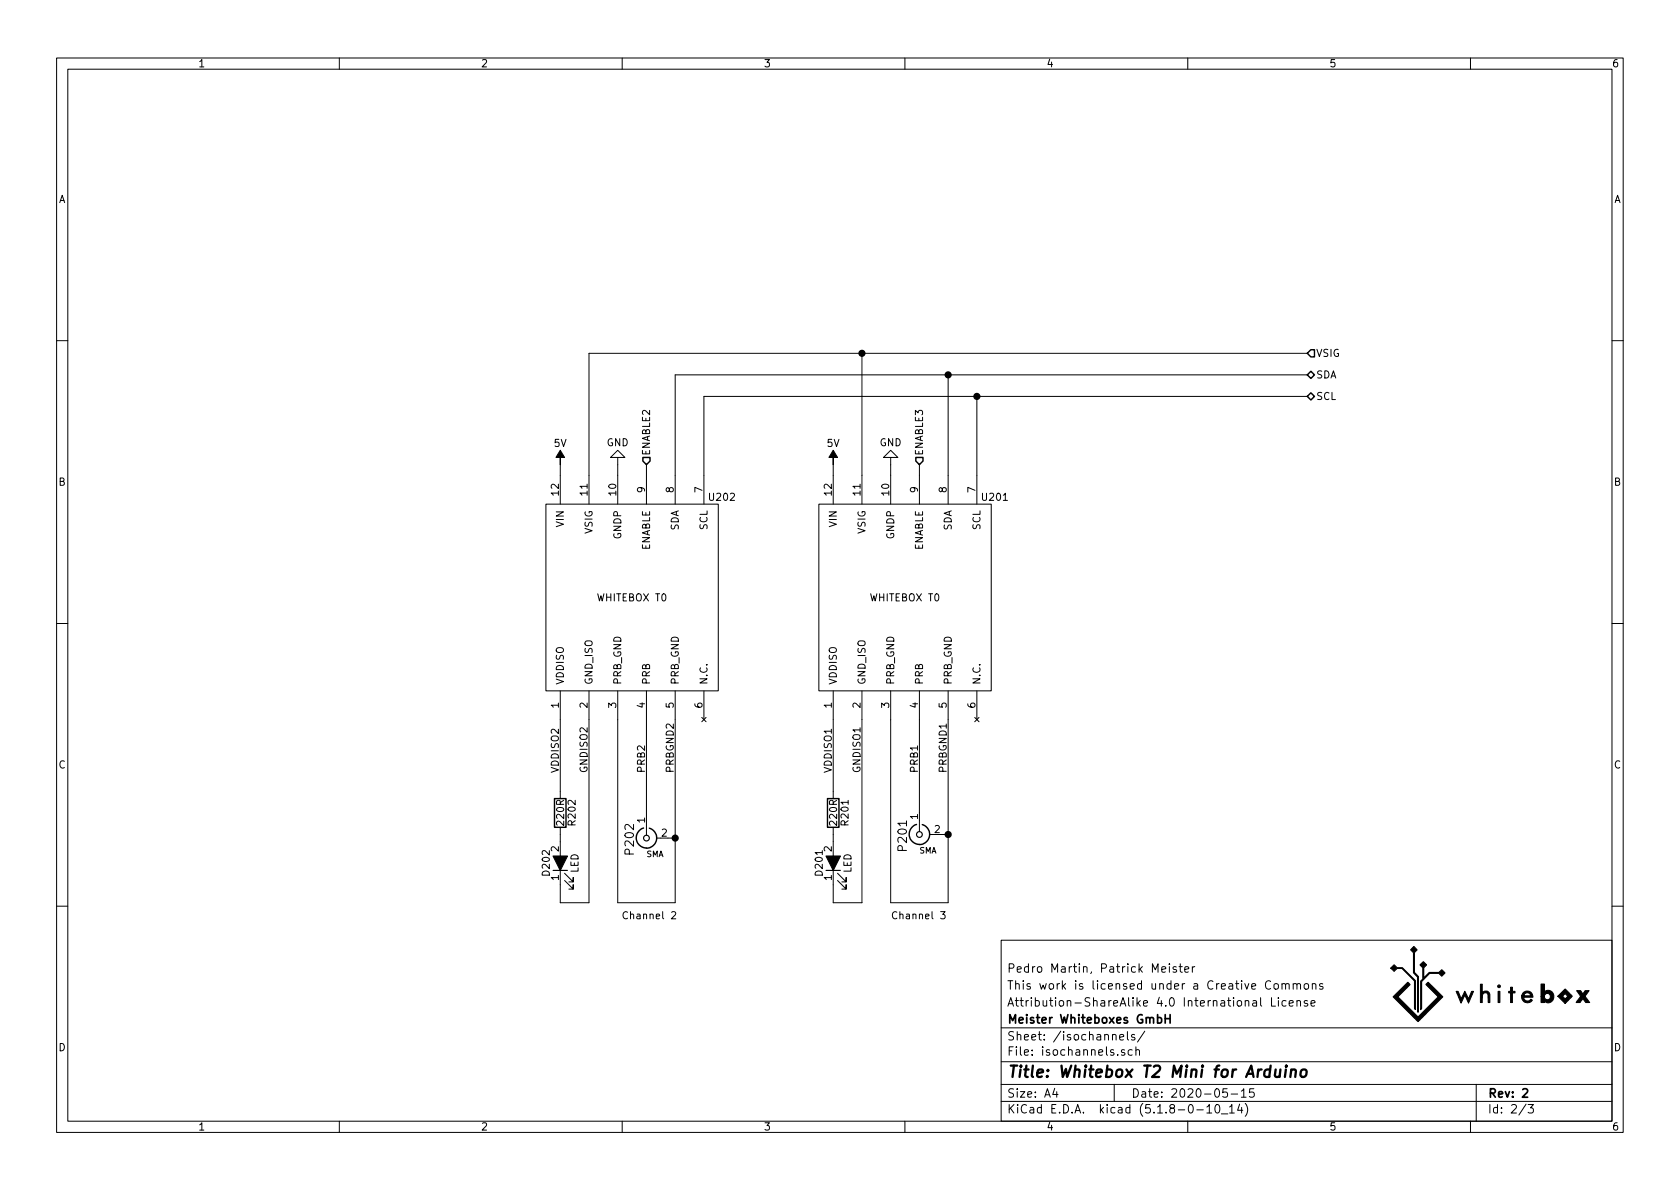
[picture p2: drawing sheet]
<svg xmlns="http://www.w3.org/2000/svg" width="297mm" height="210mm" viewBox="0 0 297 210" stroke-linecap="round" stroke-linejoin="round" font-family="sans-serif">
<g fill="none" stroke="#000" stroke-width=".18">
<path d="M10 10.3h277v189.9h-277zM12 12.2h273v186.1h-273zM60 10.3v1.9M110 10.3v1.9M160 10.3v1.9M210 10.3v1.9M260 10.3v1.9M10 60.2h2M152.4 62.5v26.6M167.6 66.3v22.8M172.7 70.1v19M231.1 62.5h-127v26.6"/>
<path d="M231.1 66.3h-111.7v22.8M231.1 70.1h-106.6v19M285 60.2h2M96.5 89.1h30.5v33.1h-30.5zM99.1 82.2v6.9M109.2 80.9h1.3l-1.3-1.3-1.3 1.3h1.3v8.2M114.3 82.2v6.9M144.8 89.1h30.5v33.1h-30.5zM147.3 82.2v6.9M157.5 80.9h1.2l-1.2-1.3-1.3 1.3h1.3v8.2M162.6 82.2v6.9M10 110.3h2"/>
<path d="M285 110.3h2M99.1 122.2v19M104.1 122.2v37.4h-5v-13.3M109.2 122.2v37.4h10.2v-37.4M114.3 122.2v22.2M124.1 126.9l.7 .7M124.5 122.2v5M124.8 126.9l-.7 .7M147.3 122.2v19M152.4 122.2v37.4h-5.1v-13.3M157.5 122.2v37.4h10.1v-37.4M162.6 122.2v21.6"/>
<path d="M172.3 126.9l.8 .7M172.7 122.2v5M173.1 126.9l-.8 .7M99.8 155.7l1.5 1.5v-.7v.7h-.7M99.8 154.4l1.5 1.6v-.8v.8h-.7M114.3 145.7v2M116.1 148.2h.7M118.1 148.2h1.3M148.1 155.7l1.5 1.5v-.7v.7h-.8M148.1 154.4l1.5 1.6v-.8v.8h-.8M162.6 145v2.1M164.3 147.6h.8"/>
<path d="M166.4 147.6h1.2M10 160.2h2M118.7 161.3l.5-.1 .3 .4-.8 .9h.8M166.3 161.2h.8l-.4 .5 .3 .1 .1 .4-.2 .3-.6-.1M177 166.3h108v32h-108zM205.4 171.4l.7-.1-.1-.3-.4-.1-.2 .2 .1 .8h.5M206.8 170.4v.2M206.8 170.9v1M208 171a.37 .37 0 0 0-.6 .1l.1 .3 .5 .1 .1 .1-.3 .3h-.4M208.5 170.9h.5M208.7 170.4v1.3l.3 .2M209.5 171.4l.7-.1-.1-.3-.4-.1-.2 .2v.8h.6"/>
<path d="M210.8 170.9v1M211.3 170.9l-.5 .3M221.5 177h.6l.1 .9M222.2 177.3l-.5 .1a.29 .29 0 0 0-.2 .2 .29 .29 0 0 0 .2 .3l.5-.1M222.9 176.4v1.3l.2 .2M224.7 173.6a.59 .59 0 0 0-.8 0 .59 .59 0 0 0-.2 .7 .56 .56 0 0 0 .3 .6 .56 .56 0 0 0 .7-.1M224.8 176.4v1.5h.7M225.3 174.1l.2-.2 .5 .2v.7l-.3 .1-.4-.1zM226 176.4v.2M226 176.9v1M226.7 174.1l.2-.2 .3 .1 .1 .9M226.7 173.9v1"/>
<path d="M227.3 174.1a.34 .34 0 0 1 .3-.2 .34 .34 0 0 1 .3 .2v.8M227.4 177l-.5-.1-.2 .3 .1 .6h.6M227.9 177.4l.8-.1-.1-.3-.4-.1-.3 .2 .1 .7h.6M228.7 174.1v-.1a.37 .37 0 0 1 .6 .1v.8M228.7 173.9v1M229.3 177.1l.2-.2 .4 .1v.9M229.3 174.1l.2-.2 .4 .1v.9M229.3 176.9v1M230.7 174.1l.2-.2 .4 .2 .1 .5-.2 .2-.3 .1-.2-.1zM231.2 177a.37 .37 0 0 0-.6 .1l.1 .3 .5 .1v.1l-.2 .3-.4-.1M231.8 177.4l.7-.1-.1-.3-.4-.1-.2 .2 .1 .7h.5M232 174.1l.1-.1a.37 .37 0 0 1 .6 .1v.8"/>
<path d="M232 173.9v1M233.9 174a.37 .37 0 0 0-.6 .1l.1 .3 .5 .1v.1l-.2 .3-.4-.1M285 160.2h2M60 198.3v1.9M110 198.3v1.9M160 198.3v1.9M177 194.8h108M177 191.8h108M177 187.8h108M177 181.8h108M186.5 192.5l-.4 1h1M186.8 193v1"/>
<path d="M197 191.8v3M198 183.4l.7-.1-.1-.3-.4-.1-.2 .2v.7h.6M198.8 185.7l-.3-.1-.2 .2v.2l.5 .2v.3h-.5M199.3 182.4v1.3l.2 .2M200.2 185.7l-.4-.1-.3 .3v.6l.3 .1 .4-.1M200.6 183l-.3-.1-.2 .2v.3l.5 .1v.3h-.5M200.8 185.7l.2-.1 .4 .1 .1 .9M200.8 185.1v1.5M202.4 182.3l-1.3 2M210 198.3v1.9M211.6 196.3h1.2M213.4 195.8l.4-.5v1.5"/>
<path d="M213.4 196.8h.8M215 195.4l.3-.1a.94 .94 0 0 1 0 1.5 .8 .8 0 0 1-.6-.6 .8 .8 0 0 1 .3-.8zM216 197h1.1M217 192.5h-.7l-.1 .7 .2-.1 .5 .1 .1 .2v.5l-.2 .1-.6-.1M217.4 195.8l.4-.5v1.5M217.4 196.8h.8M217.7 193.5h1.1M219.2 195.2l-.4 1.1h.9M219.5 193l.4-.5v1.5M219.5 194h.8M219.5 195.8v1M220.2 195.1a1.71 1.71 0 0 1 0 2.3"/>
<path d="M221.7 192.5h-.7l-.1 .7 .2-.1 .5 .1 .2 .2-.1 .5-.2 .1-.6-.1M260 198.3v1.9M261 191.8v6.5M269.8 195.2l-1.2 2M270.2 195.3h.9l-.5 .6 .4 .1v.7l-.2 .1-.6-.1"/>
</g>
<path d="M206 179.4v1.5M206.9 179.4v1.5M204.7 180l.4-.1 .3 .3-.1 .6-.2 .1-.4-.1M206 180.1h.9M269.2 192.7l.3-.2h.3l.3 .5-.9 1h.9" fill="none" stroke="#000" stroke-width=".3"/>
<path d="M225.6 189.1l-.1 1.2a.59 .59 0 0 0 .8 0M226.4 189.1l-.2 1.3M227.4 189.1l-.2 1.3M227.4 188.4v.2l.1-.1-.1-.1v.2M228.3 189.3a.5 .5 0 0 1 .8 .1l-.1 1M228.3 189.1l-.2 1.3M230.1 189.3a.53 .53 0 0 1 .5-.2 .53 .53 0 0 1 .4 .4v.6a.54 .54 0 0 1-.6 .4 .54 .54 0 0 1-.5-.4z" fill="none" stroke="#000" stroke-width=".41"/>
<g fill="#000" stroke="#000" stroke-width=".18">
<path d="M99.1 79.6l.7 1.3h-.7v1.3v-1.3h-.8zM147.3 79.6l.8 1.3h-.8v1.3v-1.3h-.7zM245.9 171.2l.6-.6 .5 .5h1l2.3 2.3v5.1l-.2-.1v-4.9l-2.2-2.2h-.9l-.5 .5zM249.7 167.7l.3-.3 .6 .6-.5 .4v3.6l.7 .7-.1 6.3-.1-.1v-6.1l-.7-.8v-3.5l-.5-.5zM251.1 170.6l.6-.6 .5 .6-.5 .5v1.8l1-.9h1.7l.5-.5 .6 .6-.6 .5-.5-.5h-1.6l-1.4 1.5v4.8l-.2 .2v-5.1l.4-.4v-2zM246.3 176.3l2.6-2.6 .4 .4-2.1 2.2 3.5 3.5 3.6-3.5-2.2-2.2 .4-.4 2.6 2.6-4.4 4.4zM257.5 175.3h.3l.6 1.3 .6-1.3 .6 1.3 .6-1.3h.3l-.8 2.1-.7-1.4-.7 1.4zM261.7 174h.4v1.6a.79 .79 0 0 1 1-.2 .79 .79 0 0 1 .3 1v.9h-.3v-.9a.56 .56 0 0 0-.5-.9 .56 .56 0 0 0-.5 .8v1h-.4zM264.9 175.3h.3v2h-.3zM267.1 174.6h.3v.7h.5v.3h-.5v1.7h-.3v-1.7h-.3v-.3h.3zM269.3 175.5a1.01 1.01 0 0 1 1.2-.2 1.01 1.01 0 0 1 .5 1h-1.6a.67 .67 0 0 0 .5 .7 .67 .67 0 0 0 .8-.3l.2 .1a1.01 1.01 0 0 1-1.2 .4 1.01 1.01 0 0 1-.6-1.1h1.5a.55 .55 0 0 0-.5-.6 .55 .55 0 0 0-.6 .4l-.1 .2h-.3zM272.5 174h.6v1.4a1.07 1.07 0 0 1 1.6 .4 1.07 1.07 0 0 1-.8 1.5h-.3l-.5-.3v.3h-.6v-1.1h.5a.53 .53 0 0 0 .8 .6 .53 .53 0 0 0 .1-.9 .53 .53 0 0 0-.8 .2l-.1 .1h-.5z"/>
<path d="M275.4 176.2h.9l.4 .5 .5-.5-.5-.5-.4 .5h-.9l1.3-1.3 1.2 1.1a.24 .24 0 0 1 .1 .3 .24 .24 0 0 1-.3 .1l-1 1.1zM278.8 175.2h.7l.4 .6 .4-.6h.7l-.8 1 .9 1.1h-.7l-.5-.7-.5 .7h-.7l.8-1.1z"/>
<circle cx="265" cy="174.4" r=".25"/>
</g>
<path d="M231.1 70.1l.7-.6 .6 .6-.6 .6zM231.1 66.3l.7-.6 .6 .6-.6 .6zM231.8 61.8h.6v1.3h-.6l-.7-.6zM113.7 80.9h1.2v.6l-.6 .7-.6-.7zM161.9 80.9h1.3v.6l-.6 .7-.7-.7zM98 141.2h2.1v5.1h-2.1zM113.8 146.4a1.8 1.8 0 0 0-1.3 2 1.8 1.8 0 0 0 1.8 1.6M114.8 146.5a1.8 1.8 0 0 1 1.3 1.9 1.8 1.8 0 0 1-1.8 1.6M146.3 141.2h2v5.1h-2zM162.1 145.8a1.8 1.8 0 0 0-1.3 2 1.8 1.8 0 0 0 1.8 1.5M163.1 145.8a1.8 1.8 0 0 1 1.3 2 1.8 1.8 0 0 1-1.8 1.5" fill="none" stroke="#000" stroke-width=".25"/>
<g fill="none" stroke="#000" stroke-width=".2">
<path d="M97.8 153.9h2.5M146 153.9h2.6"/>
<circle cx="114.3" cy="148.2" r=".51"/>
<circle cx="162.6" cy="147.6" r=".51"/>
</g>
<path d="M97.8 151.4h2.5l-1.2 2.5zM146 151.4h2.6l-1.3 2.5z" fill="#000" stroke="#000" stroke-width=".2"/>
<g fill="#000" stroke="#000" stroke-width=".25">
<circle cx="152.4" cy="62.5" r=".51"/>
<circle cx="167.6" cy="66.3" r=".51"/>
<circle cx="172.7" cy="70.1" r=".51"/>
<circle cx="119.4" cy="148.2" r=".51"/>
<circle cx="167.6" cy="147.6" r=".51"/>
</g>
<text font-size="2.8" x="178" y="190.5">Title: Whitebox T2 Mini for Arduino</text>
<g font-size="2.1">
<text x="112.1" y="150.9" transform="rotate(-90 112.1 150.9)">P202</text>
<text x="160.4" y="150.3" transform="rotate(-90 160.4 150.3)">P201</text>
<text x="178" y="172">Pedro Martin, Patrick Meister</text>
<text x="178" y="178">Attribution-ShareAlike 4.0 International License</text>
<text x="178" y="175">This work is licensed under a Creative Commons</text>
<text x="178" y="184">Sheet: /isochannels/</text>
<text x="178" y="181">Meister Whiteboxes GmbH</text>
<text x="178" y="186.7">File: isochannels.sch</text>
<text x="178" y="196.9">KiCad E.D.A. kicad (5.1.8-0-10_14)</text>
<text x="178" y="194.1">Size: A4</text>
<text x="200" y="194.1">Date: 2020-05-15</text>
<text x="263" y="194.1">Rev: 2</text>
<text x="263" y="196.9">Id: 2/3</text>
</g>
<g font-size="1.8">
<text x="35" y="11.9">1</text>
<text x="85" y="11.9">2</text>
<text x="135" y="11.9">3</text>
<text x="185" y="11.9">4</text>
<text x="235" y="11.9">5</text>
<text x="285" y="11.9">6</text>
<text x="10.4" y="35.9">A</text>
<text x="285.4" y="35.9">A</text>
<text x="232.7" y="63.1">VSIG</text>
<text x="232.7" y="70.7">SCL</text>
<text x="232.7" y="66.9">SDA</text>
<text x="98" y="79">5V</text>
<text x="107.3" y="78.9">GND</text>
<text x="114.9" y="80.6" transform="rotate(-90 114.9 80.6)">ENABLE2</text>
<text x="146.3" y="79">5V</text>
<text x="155.5" y="78.9">GND</text>
<text x="163.2" y="80.6" transform="rotate(-90 163.2 80.6)">ENABLE3</text>
<text x="10.4" y="85.9">B</text>
<text x="98.8" y="87.6" transform="rotate(-90 98.8 87.6)">12</text>
<text x="103.9" y="87.6" transform="rotate(-90 103.9 87.6)">11</text>
<text x="109" y="87.6" transform="rotate(-90 109 87.6)">10</text>
<text x="114" y="87.1" transform="rotate(-90 114 87.1)">9</text>
<text x="119.1" y="87.1" transform="rotate(-90 119.1 87.1)">8</text>
<text x="124.2" y="87.1" transform="rotate(-90 124.2 87.1)">7</text>
<text x="125.5" y="88.6">U202</text>
<text x="147.1" y="87.6" transform="rotate(-90 147.1 87.6)">12</text>
<text x="152.1" y="87.6" transform="rotate(-90 152.1 87.6)">11</text>
<text x="157.2" y="87.6" transform="rotate(-90 157.2 87.6)">10</text>
<text x="162.3" y="87.1" transform="rotate(-90 162.3 87.1)">9</text>
<text x="167.4" y="87.1" transform="rotate(-90 167.4 87.1)">8</text>
<text x="172.5" y="87.1" transform="rotate(-90 172.5 87.1)">7</text>
<text x="173.8" y="88.6">U201</text>
<text x="285.4" y="85.9">B</text>
<text x="99.7" y="93.1" transform="rotate(-90 99.7 93.1)">VIN</text>
<text x="104.8" y="94.4" transform="rotate(-90 104.8 94.4)">VSIG</text>
<text x="109.9" y="95.3" transform="rotate(-90 109.9 95.3)">GNDP</text>
<text x="120" y="93.9" transform="rotate(-90 120 93.9)">SDA</text>
<text x="125.1" y="93.7" transform="rotate(-90 125.1 93.7)">SCL</text>
<text x="148" y="93.1" transform="rotate(-90 148 93.1)">VIN</text>
<text x="153" y="94.4" transform="rotate(-90 153 94.4)">VSIG</text>
<text x="158.1" y="95.3" transform="rotate(-90 158.1 95.3)">GNDP</text>
<text x="168.3" y="93.9" transform="rotate(-90 168.3 93.9)">SDA</text>
<text x="173.4" y="93.7" transform="rotate(-90 173.4 93.7)">SCL</text>
<text x="114.9" y="97.4" transform="rotate(-90 114.9 97.4)">ENABLE</text>
<text x="163.2" y="97.4" transform="rotate(-90 163.2 97.4)">ENABLE</text>
<text x="105.7" y="106.3">WHITEBOX T0</text>
<text x="154" y="106.3">WHITEBOX T0</text>
<text x="98.8" y="125.2" transform="rotate(-90 98.8 125.2)">1</text>
<text x="99.7" y="121.2" transform="rotate(-90 99.7 121.2)">VDDISO</text>
<text x="103.9" y="125.2" transform="rotate(-90 103.9 125.2)">2</text>
<text x="104.8" y="121.2" transform="rotate(-90 104.8 121.2)">GND_ISO</text>
<text x="109" y="125.2" transform="rotate(-90 109 125.2)">3</text>
<text x="109.9" y="121.2" transform="rotate(-90 109.9 121.2)">PRB_GND</text>
<text x="114" y="125.2" transform="rotate(-90 114 125.2)">4</text>
<text x="114.9" y="121.2" transform="rotate(-90 114.9 121.2)">PRB</text>
<text x="119.1" y="125.2" transform="rotate(-90 119.1 125.2)">5</text>
<text x="120" y="121.2" transform="rotate(-90 120 121.2)">PRB_GND</text>
<text x="124.2" y="125.2" transform="rotate(-90 124.2 125.2)">6</text>
<text x="125.1" y="121.2" transform="rotate(-90 125.1 121.2)">N.C.</text>
<text x="147.1" y="125.2" transform="rotate(-90 147.1 125.2)">1</text>
<text x="148" y="121.2" transform="rotate(-90 148 121.2)">VDDISO</text>
<text x="152.1" y="125.2" transform="rotate(-90 152.1 125.2)">2</text>
<text x="153" y="121.2" transform="rotate(-90 153 121.2)">GND_ISO</text>
<text x="157.2" y="125.2" transform="rotate(-90 157.2 125.2)">3</text>
<text x="158.1" y="121.2" transform="rotate(-90 158.1 121.2)">PRB_GND</text>
<text x="162.3" y="125.2" transform="rotate(-90 162.3 125.2)">4</text>
<text x="163.2" y="121.2" transform="rotate(-90 163.2 121.2)">PRB</text>
<text x="167.4" y="125.2" transform="rotate(-90 167.4 125.2)">5</text>
<text x="168.3" y="121.2" transform="rotate(-90 168.3 121.2)">PRB_GND</text>
<text x="172.5" y="125.2" transform="rotate(-90 172.5 125.2)">6</text>
<text x="173.4" y="121.2" transform="rotate(-90 173.4 121.2)">N.C.</text>
<text x="10.4" y="135.9">C</text>
<text x="98.8" y="136.8" transform="rotate(-90 98.8 136.8)">VDDISO2</text>
<text x="103.9" y="136.8" transform="rotate(-90 103.9 136.8)">GNDISO2</text>
<text x="114" y="136.8" transform="rotate(-90 114 136.8)">PRB2</text>
<text x="119.1" y="136.8" transform="rotate(-90 119.1 136.8)">PRBGND2</text>
<text x="147.1" y="136.8" transform="rotate(-90 147.1 136.8)">VDDISO1</text>
<text x="152.1" y="136.8" transform="rotate(-90 152.1 136.8)">GNDISO1</text>
<text x="162.3" y="136.8" transform="rotate(-90 162.3 136.8)">PRB1</text>
<text x="167.4" y="136.8" transform="rotate(-90 167.4 136.8)">PRBGND1</text>
<text x="285.4" y="135.9">C</text>
<text x="99.7" y="145.8" transform="rotate(-90 99.7 145.8)">220R</text>
<text x="101.8" y="145.8" transform="rotate(-90 101.8 145.8)">R202</text>
<text x="114" y="145.5" transform="rotate(-90 114 145.5)">1</text>
<text x="117" y="147.9">2</text>
<text x="148" y="145.8" transform="rotate(-90 148 145.8)">220R</text>
<text x="150" y="145.8" transform="rotate(-90 150 145.8)">R201</text>
<text x="162.3" y="144.9" transform="rotate(-90 162.3 144.9)">1</text>
<text x="165.3" y="147.3">2</text>
<text x="97.2" y="154.7" transform="rotate(-90 97.2 154.7)">D202</text>
<text x="98.8" y="155.7" transform="rotate(-90 98.8 155.7)">1</text>
<text x="98.8" y="150.6" transform="rotate(-90 98.8 150.6)">2</text>
<text x="102.3" y="154.4" transform="rotate(-90 102.3 154.4)">LED</text>
<text x="145.5" y="154.7" transform="rotate(-90 145.5 154.7)">D201</text>
<text x="147.1" y="155.7" transform="rotate(-90 147.1 155.7)">1</text>
<text x="147.1" y="150.6" transform="rotate(-90 147.1 150.6)">2</text>
<text x="150.5" y="154.4" transform="rotate(-90 150.5 154.4)">LED</text>
<text x="109.9" y="162.6">Channel 2</text>
<text x="157.5" y="162.6">Channel 3</text>
<text x="10.4" y="185.9">D</text>
<text x="285.4" y="185.9">D</text>
<text x="35" y="199.9">1</text>
<text x="85" y="199.9">2</text>
<text x="135" y="199.9">3</text>
<text x="185" y="199.9">4</text>
<text x="235" y="199.9">5</text>
<text x="285" y="199.9">6</text>
</g>
<g font-size="1.4">
<text x="114.2" y="151.6">SMA</text>
<text x="162.5" y="150.9">SMA</text>
</g>
</svg>
